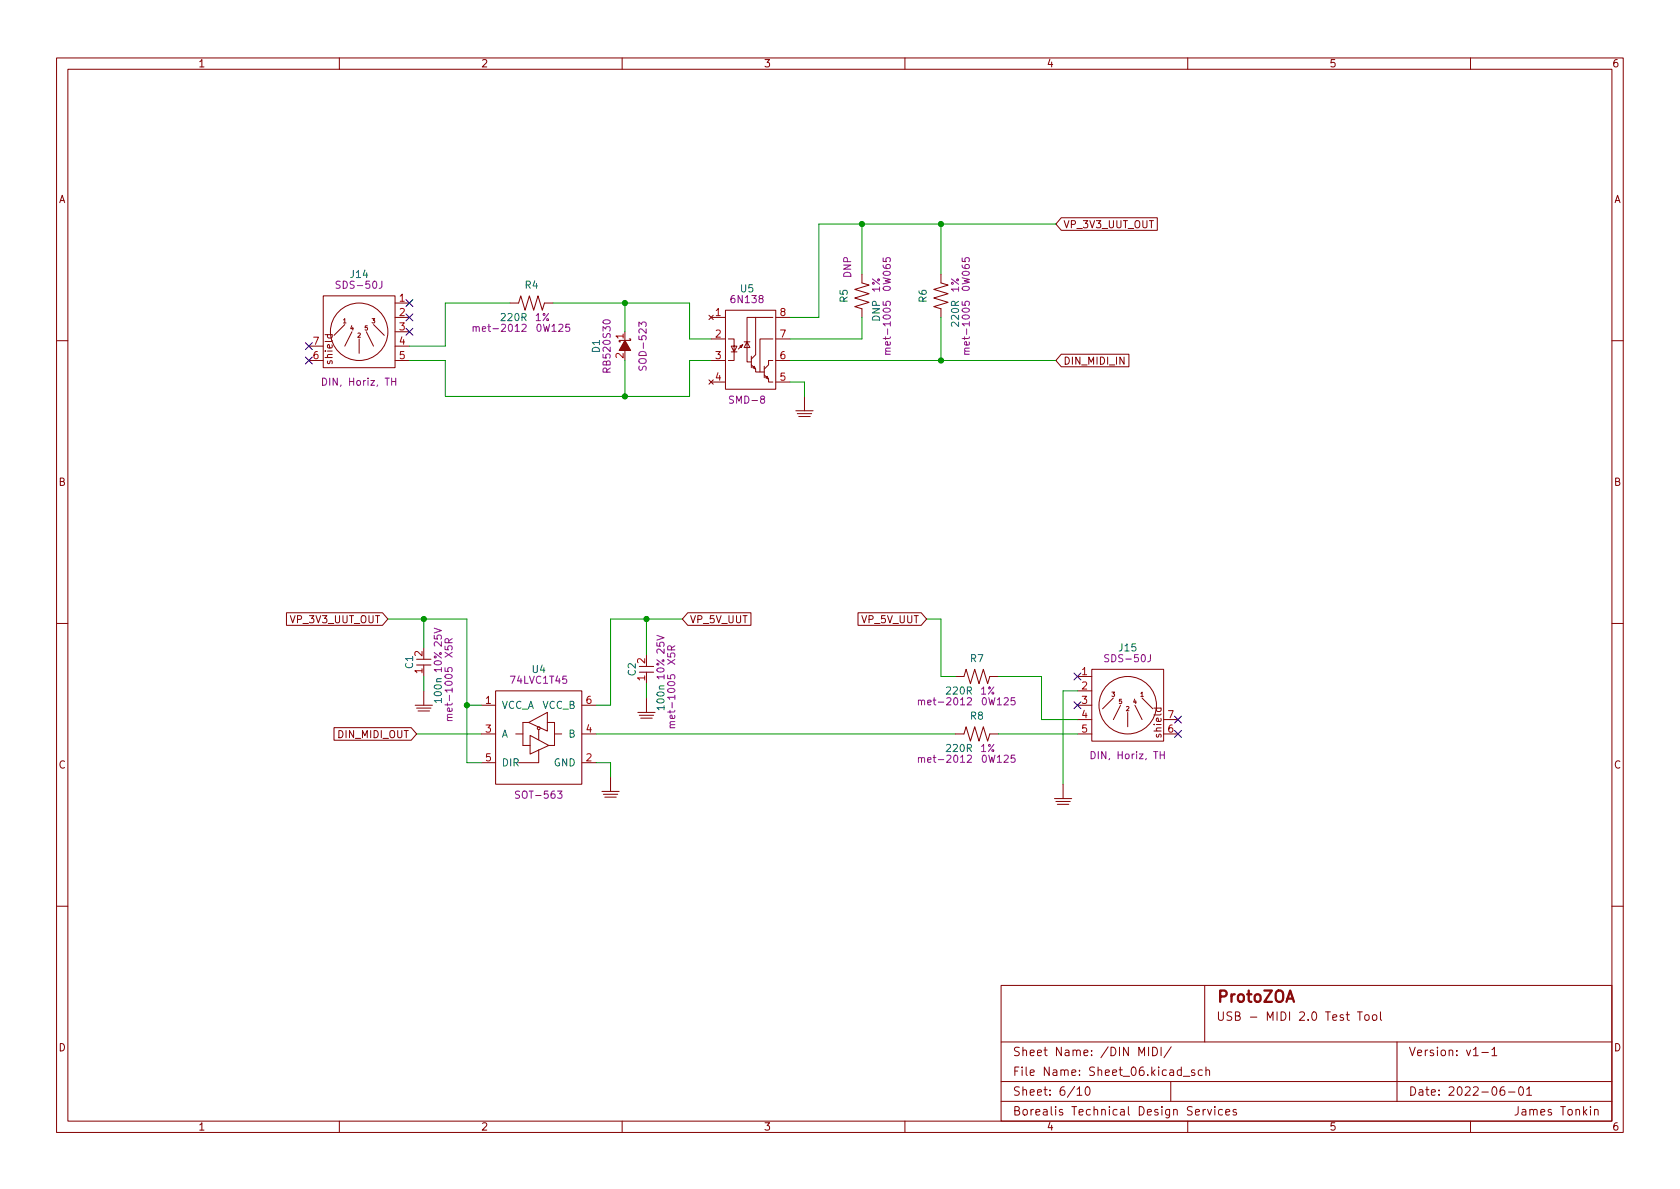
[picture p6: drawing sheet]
<svg xmlns="http://www.w3.org/2000/svg" width="297mm" height="210mm" viewBox="0 0 297 210" stroke-linecap="round" stroke-linejoin="round" font-family="sans-serif">
<g fill="none" stroke="#840000" stroke-width=".18">
<path d="M10 10.2h277v190.1h-277zM12 12.2h273v186.1h-273zM60 10.2v2M110 10.2v2M160 10.2v2M210 10.2v2M260 10.2v2M187.6 38.5h17v2.2h-17l-.9-1.1zM57.1 52.3h12.7v12.7h-12.7zM61 57.4l-1.9 1.9M62.2 58.7l-1.2 2.5M63.5 59.9v2.6"/>
<path d="M64.8 58.7l1.2 2.5M66 57.4l1.9 1.9M69.8 53.6h2.6M69.8 56.1h2.6M69.8 58.7h2.6M90.2 53.6h1.5l.4-1.3 .7 2.6 .8-2.6 .8 2.6 .7-2.6 .8 2.6 .4-1.3h1.5M111.3 59.9h.2v.3h-2v.2h.2M125.3 55.7l.8 .8M125.7 56.1h2.6M125.7 59.9h2.6M126.1 55.7l-.8 .8M128.3 54.9h8.9v13.9h-8.9z"/>
<path d="M128.8 59.9h1v2.3l-.5-1h1l-.5 1v1.5h-1M133.6 56.1v6.6l-.8 .8M136.7 59.9h-2.3v5.9M136.7 56.1h-4.6v4.3l.5 1.1h-1l.5-1.1v3.6h.7M137.2 56.1h2.5M137.2 59.9h2.5M152.4 48.5v1.5l1.3 .4-2.6 .8 2.6 .7-2.6 .8 2.6 .8-2.6 .7 1.3 .4v1.5M166.4 48.5v1.5l1.2 .4-2.5 .8 2.5 .7-2.5 .8 2.5 .8-2.5 .7 1.3 .4v1.5M10 60.2h2M54.6 63.7h2.5M54.6 61.2h2.5M69.8 63.7h2.6"/>
<path d="M69.8 61.2h2.6M125.3 67.2l.8 .7M125.7 63.7h2.6M125.7 67.6h2.6M126.1 67.2l-.8 .7M129.3 62.2h1M131.3 61l-.2 .5-.3-.3 .5-.2-.7 .7M131.6 60.4h1M132.8 64.5l.8 .8-.3-.5-.2 .2 .5 .3v.5h1.5M132.8 63v2M135.1 66.3l.8 .8-.3-.6-.2 .3 .5 .3v.5h.8M135.1 64.8v2"/>
<path d="M136.7 63.7h-.8v.8l-.8 .8M137.2 63.7h2.5M137.2 67.6h2.5M140.7 72.6h3.1M141 73.1h2.5M141.2 73.7h2.1M142.2 70.1v2.5M187.6 62.6h12v2.3h-12l-.9-1.2zM285 60.2h2M10 110.2h2M50.6 108.4h17l1 1.1-1 1.1h-17zM73.7 117.6h2.5"/>
<path d="M73.7 116.6h2.5M74.9 117.6v2M113 118.9h2.6M113 117.9h2.6M114.3 118.9v2M121.6 108.4h11.2v2.2h-11.2l-1-1.1zM151.7 108.4h11.2l.9 1.1-.9 1.1h-11.2zM168.9 119.6h1.5l.4-1.2 .8 2.5 .7-2.5 .8 2.5 .8-2.5 .7 2.5 .4-1.3h1.5M190.5 119.6h2.5M193 118.4h12.7v12.7h-12.7zM285 110.2h2M59.1 128.7h13.6l1 1.1-1 1.1h-13.6z"/>
<path d="M73.4 124.7h3.1M73.7 125.2h2.5M73.9 125.7h2M74.9 122.2v2.5M85.1 129.8h2.5M85.1 124.7h2.5M85.1 134.9h2.5M87.6 122.2h15.3v16.5h-15.3zM91.2 129.8h1.3M93.5 127.8l3.3-1.8v3.3zM93.5 127.8h-1v4h1.2M93.7 130l3.3 1.8-3.3 1.5z"/>
<path d="M95.2 132.6v2.3h-3.5M95.2 129v1.8M96.8 127.8h1.2v4h-1M98 129.8h1.3M102.9 129.8h2.5M102.9 124.7h2.5M102.9 134.9h2.5M106.4 139.9h3.1M107.9 137.4v2.5M112.8 126h3M113 126.5h2.6M113.3 127h2"/>
<path d="M114.3 123.4v2.6M168.9 129.8h1.5l.4-1.3 .8 2.6 .7-2.6 .8 2.6 .8-2.6 .7 2.6 .4-1.3h1.5M188 138.7v2.5M190.5 129.8h2.5M190.5 124.7h2.5M190.5 122.2h2.5M190.5 127.2h2.5M196.8 123.4l-1.9 1.9M198.1 124.7l-1.3 2.5M199.4 126v2.5M200.7 124.7l1.2 2.5M201.9 123.4l1.9 1.9"/>
<path d="M205.7 129.8h2.6M205.7 127.2h2.6M106.7 140.5h2.5M106.9 141h2.1M186.4 141.2h3.1M186.7 141.7h2.5M186.9 142.2h2.1M10 160.2h2M177 174.3h108v24h-108zM213 174.3v10M240 178.9h.9M240.4 178.9v1.5"/>
<path d="M241.4 179.5l.4-.1 .3 .3v.4l-.3 .3h-.4l-.1-.3v-.4zM242.7 179.6l.2-.2 .5 .2v.5l-.1 .3h-.4l-.2-.1zM244.1 178.9v1.3l.2 .2M285 160.2h2M60 198.3v2M110 198.3v2M160 198.3v2M177 194.8h108M177 191.3h108M177 184.3h108M190.4 192.6l.5-.4v1.5M190.4 193.7h.9"/>
<path d="M192.1 192.3l.1-.1a.81 .81 0 0 1 .6 .6 .81 .81 0 0 1-.3 .8l-.1 .1a.81 .81 0 0 1-.6-.6 .81 .81 0 0 1 .3-.8zM201.4 186.7v-1.5l.5 1.1 .5-1.1v1.5M203.1 185.2v1.5M203.8 185.2a.76 .76 0 0 1 .9 .7 .76 .76 0 0 1-.9 .8zM205.3 185.2v1.5M207 191.3v3.5M207.1 185.1l-1.3 1.9M209.2 190.3h1.2M210 198.3v2M211.2 189.3l-.3-.1-.3 .2 .1 .2 .5 .2v.3h-.6M212.6 189.3l-.5-.1-.2 .3v.4l.1 .2h.6M212.7 196.2v1"/>
<path d="M213.1 196.2l-.2 .1-.2 .2M213.2 189.3l.2-.1 .4 .1 .1 .9M213.2 188.7v1.5M213.5 196.2l.4 1 .3-1M214.8 195.7v.1M214.8 196.2v1M216.1 196.3l-.4-.1-.3 .3v.4l.2 .2h.5M216.7 196.7l.7-.2v-.2l-.5-.1-.2 .2 .1 .7h.6M218.6 196.3l-.4-.1-.2 .2 .1 .2 .5 .2v.3h-.6M247 184.3v10.5M260 198.3v2M262 186.1h1.1"/>
<path d="M263.8 185.6l.4-.4v1.5M263.8 186.7h.9M265.9 192.2a.59 .59 0 0 0-.7 .6v.6l.2 .2 .4 .1 .2-.2 .1-.5-.2-.2h-.4l-.3 .2M266.7 193.1h1.2M268.4 195.7v1.1a.48 .48 0 0 1-.5 .4M268.7 192.3l.2-.1a.8 .8 0 0 1 .5 .7 .8 .8 0 0 1-.5 .8 .99 .99 0 0 1-.2-1.4zM269.9 192.6l.5-.4v1.5M269.9 193.7h.9"/>
<circle cx="63.5" cy="58.7" r="5.1"/>
<circle cx="95.2" cy="128.8" r=".25"/>
<circle cx="199.4" cy="124.7" r="5.1"/>
</g>
<g fill="none" stroke="#840084" stroke-width=".18">
<path d="M67.5 49.7v.9a.41 .41 0 0 1-.5 .4M83.6 57.9l.2-.1h.3l.1 .8M83.6 57.8v.8M92.3 57.5l.5-.2 .2 .4-.8 .9h.8M113 57.7v-.8l.5 .5 .1-.4h.5l.1 .2-.1 .5M156.1 53.3v.6l.7 .1-.2-.2 .1-.4 .2-.1h.4l.1 .2-.1 .5M170.1 53.3v.6l.6 .1-.1-.2 .1-.4 .1-.1h.5l.1 .2-.1 .5M57 66.9a.64 .64 0 0 1 .8 .6 .64 .64 0 0 1-.8 .6zM69.2 67.5h.8M70 66.9v1.2M113 64.7v.5l.1 .2h.4l.2-.5 .3-.2 .2 .3v.5M156.6 62.6h.8"/>
<path d="M157.4 62.1l-.8 .1v.3l.1 .1M170.5 62.6h.9M171.4 62.1l-.8 .1-.1 .3 .2 .1M78.7 118.1v.6l.6 .1-.1-.2v-.4l.2-.2 .4 .1 .1 .2-.1 .5M118 119.4v.6h.7l-.2-.1 .1-.5 .2-.1 .4 .1 .1 .2-.1 .4M203.4 115.8v.9a.41 .41 0 0 1-.5 .3M79.1 127.4h.8M79.9 126.9h-.7l-.1 .3 .1 .2M118.5 128.7h.8M119.3 128.1l-.8 .1v.3l.1 .2M162.4 134.1l.2-.1h.3v.8M162.4 123.9l.2-.1 .3 .1v.7"/>
<path d="M162.4 123.8v.8M162.4 134v.8M171 133.7l.5-.2 .3 .4-.8 .9h.8M171 123.5l.5-.1 .3 .3-.8 .9h.8M192.9 132.9a.64 .64 0 0 1 .8 .6 .64 .64 0 0 1-.8 .7zM205.1 133.5h.8M205.9 132.9v1.3"/>
</g>
<path d="M110.5 60.2l1 1.8h-2z" fill="#840000" stroke="#840000" stroke-width=".18"/>
<g fill="none" stroke="#009600" stroke-width=".18">
<path d="M152.4 39.6v8.9M166.4 39.6v8.9M186.7 39.6h-41.9v16.5h-5.1M90.2 53.6h-11.5v7.6h-6.3M97.8 53.6h24.1v6.3h3.8M110.5 53.6v5.1M152.4 56.1v3.8h-12.7M166.4 56.1v7.6M72.4 63.7h6.3v6.4h43.2v-6.4h3.8M110.5 63.7v6.4M139.7 67.6h2.5v2.5M139.7 63.7h47"/>
<path d="M68.6 109.5h13.9v25.4h2.6M74.9 109.5v5M74.9 119.6v2.6M114.3 109.5v6.3M120.6 109.5h-12.7v15.2h-2.5M163.8 109.5h2.6v10.1h2.5M176.5 119.6h7.6v7.6h6.4M73.7 129.8h11.4M82.5 124.7h2.6M105.4 134.9h2.5v2.5M105.4 129.8h63.5M114.3 120.9v2.5"/>
<path d="M176.5 129.8h14M190.5 122.2h-2.5v16.5"/>
</g>
<g fill="none" stroke="#000084" stroke-width=".18">
<path d="M71.8 53l1.2 1.2M71.8 55.5l1.2 1.2M71.8 58.1l1.2 1.2M73 53l-1.2 1.2M73 55.5l-1.2 1.2M73 58.1l-1.2 1.2M54 60.6l1.2 1.2M54 63.1l1.2 1.3M55.2 60.6l-1.2 1.2M55.2 63.1l-1.2 1.3M189.9 119l1.2 1.2M191.1 119l-1.2 1.2"/>
<path d="M189.9 124.1l1.2 1.2M191.1 124.1l-1.2 1.2M207.7 129.2l1.2 1.2M207.7 126.6l1.2 1.3M208.9 129.2l-1.2 1.2M208.9 126.6l-1.2 1.3"/>
</g>
<g fill="#009600" stroke="#009600" stroke-width=".18">
<circle cx="110.5" cy="70.1" r=".46"/>
<circle cx="114.3" cy="109.5" r=".46"/>
<circle cx="110.5" cy="53.6" r=".46"/>
<circle cx="166.4" cy="63.7" r=".46"/>
<circle cx="152.4" cy="39.6" r=".46"/>
<circle cx="166.4" cy="39.6" r=".46"/>
<circle cx="82.5" cy="124.7" r=".46"/>
<circle cx="74.9" cy="109.5" r=".46"/>
</g>
<text font-size="2.8" fill="#840000" x="215" y="177.3">ProtoZOA</text>
<g font-size="2.1" fill="#840000">
<text x="215" y="180.5">USB - MIDI 2.0 Test Tool</text>
<text x="179" y="190.3">File Name: Sheet_06.kicad_sch</text>
<text x="179" y="186.8">Sheet Name: /DIN MIDI/</text>
<text x="249" y="186.8">Version: v1-1</text>
<text x="179" y="193.8">Sheet: 6/10</text>
<text x="179" y="197.3">Borealis Technical Design Services</text>
<text x="249" y="193.8">Date: 2022-06-01</text>
<text x="269.1" y="197.3">James Tonkin</text>
</g>
<g font-size="1.8" fill="#840000">
<text x="35" y="11.9">1</text>
<text x="85" y="11.9">2</text>
<text x="135" y="11.9">3</text>
<text x="185" y="11.9">4</text>
<text x="235" y="11.9">5</text>
<text x="285" y="11.9">6</text>
<text x="10.3" y="35.9">A</text>
<text x="285.3" y="35.9">A</text>
<text x="188" y="40.3">VP_3V3_UUT_OUT</text>
<text x="58.8" y="64.3" transform="rotate(-90 58.8 64.3)">shield</text>
<text x="188" y="64.5">DIN_MIDI_IN</text>
<text x="10.3" y="85.9">B</text>
<text x="285.3" y="85.9">B</text>
<text x="51.5" y="110.2">VP_3V3_UUT_OUT</text>
<text x="121.9" y="110.2">VP_5V_UUT</text>
<text x="152.4" y="110.2">VP_5V_UUT</text>
<text x="59.9" y="130.5">DIN_MIDI_OUT</text>
<text x="205.4" y="130.3" transform="rotate(-90 205.4 130.3)">shield</text>
<text x="10.3" y="135.9">C</text>
<text x="285.3" y="135.9">C</text>
<text x="10.3" y="185.9">D</text>
<text x="285.3" y="185.9">D</text>
<text x="35" y="199.9">1</text>
<text x="85" y="199.9">2</text>
<text x="135" y="199.9">3</text>
<text x="185" y="199.9">4</text>
<text x="235" y="199.9">5</text>
<text x="285" y="199.9">6</text>
</g>
<g font-size="1.8" fill="#840084">
<text x="59.9" y="51">SDS-50J</text>
<text x="129.5" y="53.6">6N138</text>
<text x="150.5" y="49.1" transform="rotate(-90 150.5 49.1)">DNP</text>
<text x="155.6" y="51.7" transform="rotate(-90 155.6 51.7)">1%</text>
<text x="157.5" y="51.3" transform="rotate(-90 157.5 51.3)">0W065</text>
<text x="169.5" y="51.7" transform="rotate(-90 169.5 51.7)">1%</text>
<text x="171.4" y="51.3" transform="rotate(-90 171.4 51.3)">0W065</text>
<text x="84.5" y="58.7">met-2012</text>
<text x="94.6" y="56.8">1%</text>
<text x="95" y="58.7">0W125</text>
<text x="107.9" y="65.5" transform="rotate(-90 107.9 65.5)">RB520S30</text>
<text x="114.3" y="64.9" transform="rotate(-90 114.3 64.9)">SOD-523</text>
<text x="157.5" y="61.8" transform="rotate(-90 157.5 61.8)">met-1005</text>
<text x="171.4" y="61.8" transform="rotate(-90 171.4 61.8)">met-1005</text>
<text x="57.6" y="68.2">DIN, Horiz, TH</text>
<text x="129.3" y="71.4">SMD-8</text>
<text x="78.1" y="118.9" transform="rotate(-90 78.1 118.9)">10% 25V</text>
<text x="80" y="116.2" transform="rotate(-90 80 116.2)">X5R</text>
<text x="119.4" y="117.5" transform="rotate(-90 119.4 117.5)">X5R</text>
<text x="195.8" y="117.1">SDS-50J</text>
<text x="90.5" y="120.9">74LVC1T45</text>
<text x="117.5" y="120.1" transform="rotate(-90 117.5 120.1)">10% 25V</text>
<text x="163.2" y="124.7">met-2012</text>
<text x="173.4" y="122.8">1%</text>
<text x="173.8" y="124.7">0W125</text>
<text x="80" y="126.6" transform="rotate(-90 80 126.6)">met-1005</text>
<text x="119.4" y="127.9" transform="rotate(-90 119.4 127.9)">met-1005</text>
<text x="163.2" y="134.9">met-2012</text>
<text x="173.4" y="133">1%</text>
<text x="173.8" y="134.9">0W125</text>
<text x="193.5" y="134.2">DIN, Horiz, TH</text>
<text x="91.7" y="141.2">SOT-563</text>
</g>
<g font-size="1.8" fill="#006464">
<text x="62" y="49.1">J14</text>
<text x="92.8" y="51">R4</text>
<text x="130.9" y="51.7">U5</text>
<text x="149.9" y="53.4" transform="rotate(-90 149.9 53.4)">R5</text>
<text x="163.8" y="53.4" transform="rotate(-90 163.8 53.4)">R6</text>
<text x="88.7" y="56.8">220R</text>
<text x="155.6" y="56.8" transform="rotate(-90 155.6 56.8)">DNP</text>
<text x="169.5" y="57.6" transform="rotate(-90 169.5 57.6)">220R</text>
<text x="106" y="62.3" transform="rotate(-90 106 62.3)">D1</text>
<text x="73" y="118.2" transform="rotate(-90 73 118.2)">C1</text>
<text x="94.1" y="119">U4</text>
<text x="112.4" y="119.5" transform="rotate(-90 112.4 119.5)">C2</text>
<text x="171.6" y="117.1">R7</text>
<text x="197.9" y="115.2">J15</text>
<text x="78.1" y="124.1" transform="rotate(-90 78.1 124.1)">100n</text>
<text x="88.6" y="125.3">VCC_A</text>
<text x="95.9" y="125.3">VCC_B</text>
<text x="117.5" y="125.4" transform="rotate(-90 117.5 125.4)">100n</text>
<text x="167.4" y="122.8">220R</text>
<text x="88.6" y="130.4">A</text>
<text x="100.6" y="130.4">B</text>
<text x="171.6" y="127.2">R8</text>
<text x="88.6" y="135.5">DIR</text>
<text x="97.9" y="135.5">GND</text>
<text x="167.4" y="133">220R</text>
</g>
<g font-size="1.8" fill="#a90000">
<text x="70.6" y="53.3">1</text>
<text x="70.6" y="55.9">2</text>
<text x="70.6" y="58.4">3</text>
<text x="110.2" y="59.9" transform="rotate(-90 110.2 59.9)">1</text>
<text x="126.5" y="55.9">1</text>
<text x="126.5" y="59.7">2</text>
<text x="137.9" y="59.7">7</text>
<text x="137.9" y="55.9">8</text>
<text x="55.4" y="63.5">6</text>
<text x="55.4" y="61">7</text>
<text x="70.6" y="61">4</text>
<text x="70.6" y="63.5">5</text>
<text x="110.2" y="63.4" transform="rotate(-90 110.2 63.4)">2</text>
<text x="126.5" y="63.5">3</text>
<text x="137.9" y="63.5">6</text>
<text x="126.5" y="67.3">4</text>
<text x="137.9" y="67.3">5</text>
<text x="74.7" y="119.1" transform="rotate(-90 74.7 119.1)">1</text>
<text x="74.7" y="116.1" transform="rotate(-90 74.7 116.1)">2</text>
<text x="114" y="117.3" transform="rotate(-90 114 117.3)">2</text>
<text x="191.3" y="119.4">1</text>
<text x="85.9" y="124.5">1</text>
<text x="103.6" y="124.5">6</text>
<text x="114" y="120.4" transform="rotate(-90 114 120.4)">1</text>
<text x="191.3" y="121.9">2</text>
<text x="191.3" y="124.5">3</text>
<text x="85.9" y="129.5">3</text>
<text x="103.6" y="129.5">4</text>
<text x="191.3" y="127">4</text>
<text x="191.3" y="129.5">5</text>
<text x="206.5" y="129.5">6</text>
<text x="206.5" y="127">7</text>
<text x="85.9" y="134.6">5</text>
<text x="103.6" y="134.6">2</text>
</g>
<g font-size="1.1" fill="#840000">
<text x="60.7" y="57.1">1</text>
<text x="61.9" y="58.4">4</text>
<text x="63.2" y="59.7">2</text>
<text x="64.5" y="58.4">5</text>
<text x="65.7" y="57.1">3</text>
<text x="196.6" y="123.2">3</text>
<text x="197.8" y="124.5">5</text>
<text x="199.1" y="125.7">2</text>
<text x="200.4" y="124.5">4</text>
<text x="201.6" y="123.2">1</text>
</g>
</svg>
